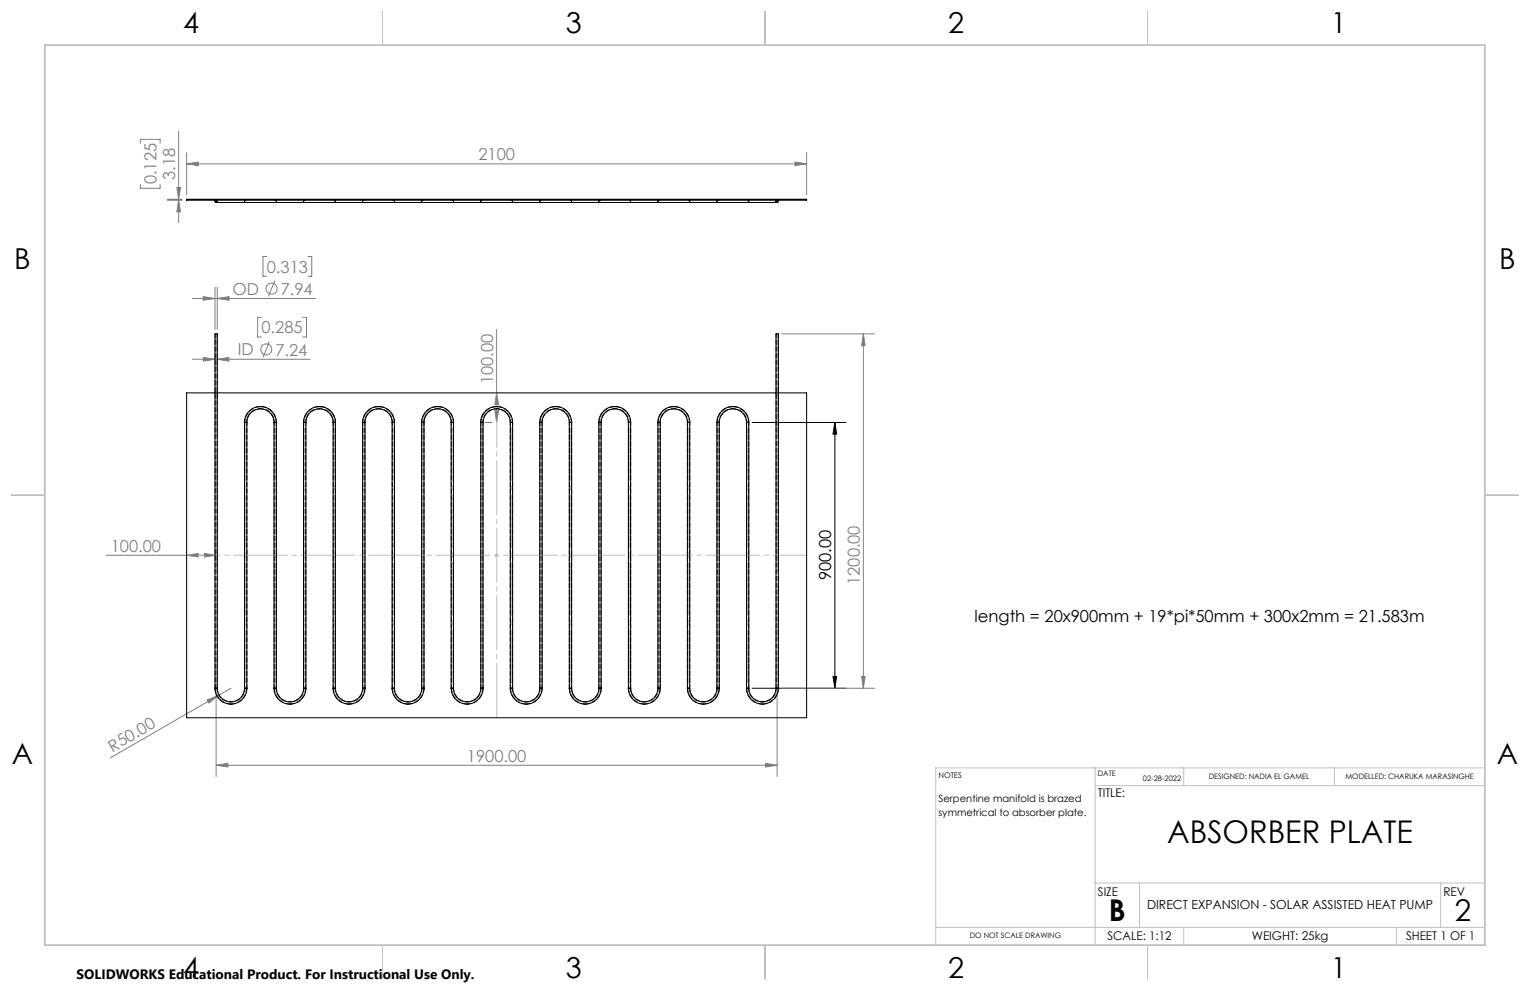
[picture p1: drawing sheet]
<svg xmlns="http://www.w3.org/2000/svg" width="432mm" height="279mm" viewBox="0 0 432 279" stroke-linecap="round" stroke-linejoin="round" font-family="sans-serif">
<g fill="none" stroke="#808080" stroke-width=".28">
<path d="M50.4 37v25.9M39.6 40.4v-1.1h5.6v1.1M39.6 52.1v1h5.6v-1M47.2 56.2h4.2M47.2 56.5h4.2M49.9 52.9h1l-.5 3.3zM50.4 56.5l.5 3.3h-1zM52.7 46.2l3.3-.5v1zM52.7 43.1v11.9M52.7 46.2h174.9M224.4 45.7l3.2 .5-3.2 .5zM227.6 43.1v11.9"/>
<path d="M75.3 72.4h-1.1v5.6h1.1M77.5 79.2l-1.8 4.5M86.9 72.4h1.1v5.6h-1.1M54.3 84.2h34.7M57.4 83.7l3.3 .5-3.3 .5zM60.7 81.1v11.9M61.3 81.1v11.9M61.3 84.2l3.3-.5v1zM73.8 89.6h-1.1v5.5h1.1M76 96.4l-1.7 4.4M85.4 89.6h1.1v5.5h-1.1M140.2 93v26.2"/>
<path d="M220.6 94.2h26.2M243.7 94.2v100M243.7 94.2l.5 3.3h-1zM54.3 101.4h33.3M57.4 100.9l3.3 .5-3.3 .5zM61.3 101.4l3.3-.5v1zM137 119.2h1.9M139.7 115.9h1l-.5 3.3zM140.2 110.9l.5 3.3h-1zM30 156.7h31M52.7 156.7l3.3-.5v1zM57.7 156.2l3.3 .5-3.3 .5z"/>
<path d="M58.5 197.5l3.1-1.2-2.7 2.1zM61 195.5v23.6M61.6 196.3l-30.5 17.6M65.2 194.2l-3.6 2.1M219.3 195.5v23.6M220.6 194.2h26.2M243.2 190.9h1l-.5 3.3zM61 216l3.3-.6v1.1zM61 216h158.3M216 215.4l3.3 .6-3.3 .5z"/>
<circle cx="75.1" cy="98.6" r="1.56"/>
<circle cx="76.7" cy="81.4" r="1.55"/>
</g>
<path d="M212.3 119.2h26.5M235.6 119.2v75M235.6 119.2l.5 3.3h-1zM212.3 194.2h26.5M235.1 190.9h1l-.5 3.3z" fill="none" stroke="#000" stroke-width=".28"/>
<g fill="none" stroke="#c0c0c0" stroke-width=".28" stroke-dasharray="15.2 1.3 1.3 1.3" stroke-dashoffset="10.6" stroke-linecap="butt">
<path d="M69.3 119.2a4.2 4.2 0 0 1 4.2-4.2 4.2 4.2 0 0 1 4.2 4.2M86 119.2a4.2 4.2 0 0 1 4.2-4.2 4.2 4.2 0 0 1 4.1 4.2M102.7 119.2a4.2 4.2 0 0 1 4.1-4.2 4.2 4.2 0 0 1 4.2 4.2M119.3 119.2a4.2 4.2 0 0 1 4.2-4.2 4.2 4.2 0 0 1 4.2 4.2M136 119.2a4.2 4.2 0 0 1 4.2-4.2 4.2 4.2 0 0 1 4.1 4.2M152.7 119.2a4.2 4.2 0 0 1 4.1-4.2 4.2 4.2 0 0 1 4.2 4.2M169.3 119.2a4.2 4.2 0 0 1 4.2-4.2 4.2 4.2 0 0 1 4.2 4.2M186 119.2a4.2 4.2 0 0 1 4.2-4.2 4.2 4.2 0 0 1 4.1 4.2M202.7 119.2a4.2 4.2 0 0 1 4.1-4.2 4.2 4.2 0 0 1 4.2 4.2M61 194.2a4.2 4.2 0 0 0 4.2 4.2 4.2 4.2 0 0 0 4.1-4.2M77.7 194.2a4.2 4.2 0 0 0 4.1 4.2 4.2 4.2 0 0 0 4.2-4.2M94.3 194.2a4.2 4.2 0 0 0 4.2 4.2 4.2 4.2 0 0 0 4.2-4.2"/>
<path d="M111 194.2a4.2 4.2 0 0 0 4.2 4.2 4.2 4.2 0 0 0 4.1-4.2M127.7 194.2a4.2 4.2 0 0 0 4.1 4.2 4.2 4.2 0 0 0 4.2-4.2M144.3 194.2a4.2 4.2 0 0 0 4.2 4.2 4.2 4.2 0 0 0 4.2-4.2M161 194.2a4.2 4.2 0 0 0 4.2 4.2 4.2 4.2 0 0 0 4.1-4.2M177.7 194.2a4.2 4.2 0 0 0 4.1 4.2 4.2 4.2 0 0 0 4.2-4.2M194.3 194.2a4.2 4.2 0 0 0 4.2 4.2 4.2 4.2 0 0 0 4.2-4.2M211 194.2a4.2 4.2 0 0 0 4.2 4.2 4.2 4.2 0 0 0 4.1-4.2"/>
</g>
<g fill="none" stroke="#c0c0c0" stroke-width=".28">
<path d="M108 3.2v9.5M215.9 3.2v9.5M323.8 3.2v9.5M3.1 139.7h9.6M419.1 139.7h9.5M139.7 156.7h1M139.8 156.4l.7 .7M140.2 156.2v1M140.5 156.4l-.7 .7M309.1 216.7v50M334.1 216.7v5M376.6 216.7v5"/>
<path d="M419.1 216.7h-155v50M309.1 221.7h110M309.1 249.2h110M321.6 249.2v12.5M406.6 249.2v12.5M108 266.7v9.6M215.9 266.7v9.6M264.1 261.7h155M323.8 266.7v9.6M334.1 261.7v5M394.1 261.7v5"/>
</g>
<path d="M140.2 110.9v91.6" fill="none" stroke="#c0c0c0" stroke-width=".28" stroke-dasharray="15.2 1.3 1.3 1.3" stroke-dashoffset="-.1"/>
<path d="M52.7 156.7h175" fill="none" stroke="#c0c0c0" stroke-width=".28" stroke-dasharray="15.2 1.3 1.3 1.3" stroke-dashoffset="5.8"/>
<path d="M61 94.2v100M219.3 194.2v-100" fill="none" stroke="#c0c0c0" stroke-width=".28" stroke-dasharray="15.2 1.3 1.3 1.3" stroke-dashoffset="5.2"/>
<g fill="none" stroke="#c0c0c0" stroke-width=".28" stroke-dasharray="15.2 1.3 1.3 1.3" stroke-dashoffset="-1.3">
<path d="M77.7 119.2v75M94.3 119.2v75M111 119.2v75M127.7 119.2v75M144.3 119.2v75M161 119.2v75M177.7 119.2v75M194.3 119.2v75M211 119.2v75M69.3 194.2v-75M86 194.2v-75M102.7 194.2v-75"/>
<path d="M119.3 194.2v-75M136 194.2v-75M152.7 194.2v-75M169.3 194.2v-75M186 194.2v-75M202.7 194.2v-75"/>
</g>
<path d="M12.7 12.7h406.4v254h-406.4z" fill="none" stroke="#c0c0c0" stroke-width=".5"/>
<path d="M235.6 119.2l.5 3.3h-1zM235.1 190.9h1l-.5 3.3z" fill="#000"/>
<g fill="#808080">
<path d="M58.5 197.5l3.1-1.2-2.7 2.1z"/>
<path d="M57.7 156.2l3.3 .5-3.3 .5zM52.7 156.7l3.3-.5v1z"/>
<path d="M243.2 190.9h1l-.5 3.3zM243.7 94.2l.5 3.3h-1zM139.7 115.9h1l-.5 3.3zM140.2 110.9l.5 3.3h-1z"/>
<path d="M61 216l3.3-.6v1.1zM216 215.4l3.3 .6-3.3 .5z"/>
<path d="M52.7 46.2l3.3-.5v1zM224.4 45.7l3.2 .5-3.2 .5z"/>
<path d="M49.9 52.9h1l-.5 3.3zM50.4 56.5l.5 3.3h-1z"/>
<path d="M57.4 83.7l3.3 .5-3.3 .5zM61.3 84.2l3.3-.5v1zM57.4 100.9l3.3 .5-3.3 .5zM61.3 101.4l3.3-.5v1z"/>
</g>
<g fill="none" stroke="#000" stroke-width=".28">
<path d="M52.7 56.2h174.9v.3h-174.9zM61 57.2h8.3M69.3 57.2h8.3M69.3 56.5a.32 .32 0 0 0-.3 .3 .32 .32 0 0 0 .3 .4M77.6 57.2h8.4M77.6 56.5l.4 .3-.4 .4M86 57.2h8.3M86 56.5h-.1a.33 .33 0 0 0-.2 .4 .33 .33 0 0 0 .3 .3M94.3 57.2h8.4M94.3 56.5l.4 .2-.1 .3-.3 .2M102.7 57.2h8.3M102.7 56.5l-.4 .2 .1 .3 .3 .2"/>
<path d="M111 57.2h8.3M111 56.5h.1a.33 .33 0 0 1 .2 .4 .33 .33 0 0 1-.3 .3M119.3 57.2h8.4M119.3 56.5h-.1a.33 .33 0 0 0-.2 .4 .33 .33 0 0 0 .3 .3M127.7 57.2h8.3M127.7 56.5a.32 .32 0 0 1 .3 .3 .32 .32 0 0 1-.3 .4M136 57.2h8.3M136 56.5l-.3 .2v.3l.3 .2M144.3 57.2h8.3M144.3 56.5l.4 .3-.4 .4M152.6 57.2h8.4M152.6 56.5a.32 .32 0 0 0-.3 .3 .32 .32 0 0 0 .3 .4"/>
<path d="M161 57.2h8.3M161 56.5a.32 .32 0 0 1 .3 .3 .32 .32 0 0 1-.3 .4M169.3 57.2h8.4M169.3 56.5l-.3 .2 .1 .3 .2 .2M177.7 57.2h8.3M177.7 56.5l.3 .2-.3 .5M186 57.2h8.3M186 56.5a.32 .32 0 0 0-.3 .3 .32 .32 0 0 0 .3 .4M194.3 57.2h8.4M194.3 56.5a.32 .32 0 0 1 .4 .3 .32 .32 0 0 1-.4 .4M202.7 57.2h8.3M202.7 56.5h-.2a.33 .33 0 0 0-.2 .4 .33 .33 0 0 0 .4 .3"/>
<path d="M211 57.2h8.3M211 56.5h.1a.32 .32 0 0 1 .2 .4 .32 .32 0 0 1-.3 .3M60.7 110.9h-8v91.7h174.9v-91.7h-7.9M61.3 110.9h157.7M69 119.2a4.5 4.5 0 0 1 4.5-4.5 4.5 4.5 0 0 1 4.5 4.5M69 119.2h.7M69 119.2v75M69.7 119.2a3.8 3.8 0 0 1 3.8-3.8 3.8 3.8 0 0 1 3.8 3.8M69.7 119.2v75M77.3 119.2h.7M77.3 119.2v75M78 119.2v75"/>
<path d="M85.7 119.2a4.5 4.5 0 0 1 4.5-4.5 4.5 4.5 0 0 1 4.5 4.5M85.7 119.2h.6M85.7 119.2v75M86.3 119.2a3.8 3.8 0 0 1 3.9-3.8 3.8 3.8 0 0 1 3.8 3.8M86.3 119.2v75M94 119.2h.7M94 119.2v75M94.7 119.2v75M102.3 119.2a4.5 4.5 0 0 1 4.5-4.5 4.5 4.5 0 0 1 4.5 4.5M102.3 119.2h.7M102.3 119.2v75M103 119.2a3.8 3.8 0 0 1 3.8-3.8 3.8 3.8 0 0 1 3.9 3.8"/>
<path d="M103 119.2v75M110.7 119.2h.6M110.7 119.2v75M111.3 119.2v75M119 119.2a4.5 4.5 0 0 1 4.5-4.5 4.5 4.5 0 0 1 4.5 4.5M119 119.2h.7M119 119.2v75M119.7 119.2a3.8 3.8 0 0 1 3.8-3.8 3.8 3.8 0 0 1 3.8 3.8M119.7 119.2v75M127.3 119.2h.7M127.3 119.2v75M128 119.2v75"/>
<path d="M135.7 119.2a4.5 4.5 0 0 1 4.5-4.5 4.5 4.5 0 0 1 4.5 4.5M135.7 119.2h.6M135.7 119.2v75M136.3 119.2a3.8 3.8 0 0 1 3.9-3.8 3.8 3.8 0 0 1 3.8 3.8M136.3 119.2v75M144 119.2h.7M144 119.2v75M144.7 119.2v75M152.3 119.2a4.5 4.5 0 0 1 4.5-4.5 4.5 4.5 0 0 1 4.5 4.5M152.3 119.2h.7M152.3 119.2v75M153 119.2a3.8 3.8 0 0 1 3.8-3.8 3.8 3.8 0 0 1 3.9 3.8"/>
<path d="M153 119.2v75M160.7 119.2h.6M160.7 119.2v75M161.3 119.2v75M169 119.2a4.5 4.5 0 0 1 4.5-4.5 4.5 4.5 0 0 1 4.5 4.5M169 119.2h.7M169 119.2v75M169.7 119.2a3.8 3.8 0 0 1 3.8-3.8 3.8 3.8 0 0 1 3.8 3.8M169.7 119.2v75M177.3 119.2h.7M177.3 119.2v75M178 119.2v75"/>
<path d="M185.7 119.2a4.5 4.5 0 0 1 4.5-4.5 4.5 4.5 0 0 1 4.5 4.5M185.7 119.2h.6M185.7 119.2v75M186.3 119.2a3.8 3.8 0 0 1 3.9-3.8 3.8 3.8 0 0 1 3.8 3.8M186.3 119.2v75M194 119.2h.7M194 119.2v75M194.7 119.2v75M202.3 119.2a4.5 4.5 0 0 1 4.5-4.5 4.5 4.5 0 0 1 4.5 4.5M202.3 119.2h.7M202.3 119.2v75M203 119.2a3.8 3.8 0 0 1 3.8-3.8 3.8 3.8 0 0 1 3.9 3.8"/>
<path d="M203 119.2v75M210.7 119.2h.6M210.7 119.2v75M211.3 119.2v75M60.7 194.2a4.5 4.5 0 0 0 4.5 4.5 4.5 4.5 0 0 0 4.5-4.5M60.7 194.2v-100h.6v100M60.7 194.2h.6M61.3 194.2a3.8 3.8 0 0 0 3.9 3.8 3.8 3.8 0 0 0 3.8-3.8M69 194.2h.7M77.3 194.2a4.5 4.5 0 0 0 4.5 4.5 4.5 4.5 0 0 0 4.5-4.5M77.3 194.2h.7M78 194.2a3.8 3.8 0 0 0 3.8 3.8 3.8 3.8 0 0 0 3.9-3.8"/>
<path d="M85.7 194.2h.6M94 194.2a4.5 4.5 0 0 0 4.5 4.5 4.5 4.5 0 0 0 4.5-4.5M94 194.2h.7M94.7 194.2a3.8 3.8 0 0 0 3.8 3.8 3.8 3.8 0 0 0 3.8-3.8M102.3 194.2h.7M110.7 194.2a4.5 4.5 0 0 0 4.5 4.5 4.5 4.5 0 0 0 4.5-4.5M110.7 194.2h.6M111.3 194.2a3.8 3.8 0 0 0 3.9 3.8 3.8 3.8 0 0 0 3.8-3.8M119 194.2h.7M127.3 194.2a4.5 4.5 0 0 0 4.5 4.5 4.5 4.5 0 0 0 4.5-4.5M127.3 194.2h.7M128 194.2a3.8 3.8 0 0 0 3.8 3.8 3.8 3.8 0 0 0 3.9-3.8"/>
<path d="M135.7 194.2h.6M144 194.2a4.5 4.5 0 0 0 4.5 4.5 4.5 4.5 0 0 0 4.5-4.5M144 194.2h.7M144.7 194.2a3.8 3.8 0 0 0 3.8 3.8 3.8 3.8 0 0 0 3.8-3.8M152.3 194.2h.7M160.7 194.2a4.5 4.5 0 0 0 4.5 4.5 4.5 4.5 0 0 0 4.5-4.5M160.7 194.2h.6M161.3 194.2a3.8 3.8 0 0 0 3.9 3.8 3.8 3.8 0 0 0 3.8-3.8M169 194.2h.7M177.3 194.2a4.5 4.5 0 0 0 4.5 4.5 4.5 4.5 0 0 0 4.5-4.5M177.3 194.2h.7M178 194.2a3.8 3.8 0 0 0 3.8 3.8 3.8 3.8 0 0 0 3.9-3.8"/>
<path d="M185.7 194.2h.6M194 194.2a4.5 4.5 0 0 0 4.5 4.5 4.5 4.5 0 0 0 4.5-4.5M194 194.2h.7M194.7 194.2a3.8 3.8 0 0 0 3.8 3.8 3.8 3.8 0 0 0 3.8-3.8M202.3 194.2h.7M210.7 194.2a4.5 4.5 0 0 0 4.5 4.5 4.5 4.5 0 0 0 4.5-4.5M210.7 194.2h.6M211.3 194.2a3.8 3.8 0 0 0 3.9 3.8 3.8 3.8 0 0 0 3.8-3.8M219 194.2v-100h.7v100M219 194.2h.7"/>
<circle cx="61" cy="56.8" r=".33"/>
<circle cx="61" cy="56.8" r=".31"/>
<circle cx="219.3" cy="56.8" r=".33"/>
<circle cx="219.3" cy="56.8" r=".3"/>
</g>
<g fill="none" stroke="#000" stroke-width=".28" stroke-dasharray="1.3 .6" stroke-dashoffset=".3">
<path d="M60.7 110.9h.6M69 119.2h.7M69 119.2v75M77.4 119.2v75M78 119.2a4.5 4.5 0 0 0-4.5-4.5 4.5 4.5 0 0 0-4.5 4.5M78 119.2h-.6M85.7 119.2h.6M85.7 119.2v75M94 119.2v75M94.6 119.2a4.5 4.5 0 0 0-4.4-4.5 4.5 4.5 0 0 0-4.5 4.5M94.7 119.2h-.7M102.4 119.2h.6"/>
<path d="M102.4 119.2v75M110.7 119.2v75M111.3 119.2a4.5 4.5 0 0 0-4.5-4.5 4.5 4.5 0 0 0-4.4 4.5M111.3 119.2h-.6M119 119.2h.7M119 119.2v75M127.4 119.2v75M128 119.2a4.5 4.5 0 0 0-4.5-4.5 4.5 4.5 0 0 0-4.5 4.5M128 119.2h-.6M135.7 119.2h.6M135.7 119.2v75M144 119.2v75"/>
<path d="M144.6 119.2a4.5 4.5 0 0 0-4.4-4.5 4.5 4.5 0 0 0-4.5 4.5M144.7 119.2h-.7M152.4 119.2h.6M152.4 119.2v75M160.7 119.2v75M161.3 119.2a4.5 4.5 0 0 0-4.5-4.5 4.5 4.5 0 0 0-4.4 4.5M161.3 119.2h-.6M169 119.2h.7M169 119.2v75M177.4 119.2v75M178 119.2a4.5 4.5 0 0 0-4.5-4.5 4.5 4.5 0 0 0-4.5 4.5M178 119.2h-.6"/>
<path d="M185.7 119.2h.6M185.7 119.2v75M194 119.2v75M194.6 119.2a4.5 4.5 0 0 0-4.4-4.5 4.5 4.5 0 0 0-4.5 4.5M194.7 119.2h-.7M202.4 119.2h.6M202.4 119.2v75M210.7 119.2v75M211.3 119.2a4.5 4.5 0 0 0-4.5-4.5 4.5 4.5 0 0 0-4.4 4.5M211.3 119.2h-.6M219 110.9h.7M61.3 194.2h-.6"/>
<path d="M69 194.2h.7M69 194.2a3.9 3.9 0 0 1-3.8 3.9 3.9 3.9 0 0 1-3.9-3.9M69.6 194.2v-75M78 194.2v-75M78 194.2h-.6M85.7 194.2h.6M85.7 194.2a3.9 3.9 0 0 1-3.9 3.9 3.9 3.9 0 0 1-3.8-3.9M86.3 194.2v-75M94.6 194.2v-75M94.7 194.2h-.7M102.4 194.2h.6M102.4 194.2a3.9 3.9 0 0 1-3.9 3.9 3.9 3.9 0 0 1-3.9-3.9"/>
<path d="M103 194.2v-75M111.3 194.2v-75M111.3 194.2h-.6M119 194.2h.7M119 194.2a3.9 3.9 0 0 1-3.8 3.9 3.9 3.9 0 0 1-3.9-3.9M119.6 194.2v-75M128 194.2v-75M128 194.2h-.6M135.7 194.2h.6M135.7 194.2a3.9 3.9 0 0 1-3.9 3.9 3.9 3.9 0 0 1-3.8-3.9M136.3 194.2v-75M144.6 194.2v-75"/>
<path d="M144.7 194.2h-.7M152.4 194.2h.6M152.4 194.2a3.9 3.9 0 0 1-3.9 3.9 3.9 3.9 0 0 1-3.9-3.9M153 194.2v-75M161.3 194.2v-75M161.3 194.2h-.6M169 194.2h.7M169 194.2a3.9 3.9 0 0 1-3.8 3.9 3.9 3.9 0 0 1-3.9-3.9M169.6 194.2v-75M178 194.2v-75M178 194.2h-.6M185.7 194.2h.6"/>
<path d="M185.7 194.2a3.9 3.9 0 0 1-3.9 3.9 3.9 3.9 0 0 1-3.8-3.9M186.3 194.2v-75M194.6 194.2v-75M194.7 194.2h-.7M202.4 194.2h.6M202.4 194.2a3.9 3.9 0 0 1-3.9 3.9 3.9 3.9 0 0 1-3.9-3.9M203 194.2v-75M211.3 194.2v-75M211.3 194.2h-.6M219 194.2h.7M219 194.2a3.9 3.9 0 0 1-3.8 3.9 3.9 3.9 0 0 1-3.9-3.9"/>
</g>
<g fill="none" stroke="#000" stroke-width=".28" stroke-dasharray="1.3 .6" stroke-dashoffset=".6">
<path d="M69.6 119.2h-.6h.6M78 119.2h-.6h.6M86.3 119.2h-.6h.6M94.6 119.2h-.6h.6M103 119.2h-.6h.6M111.3 119.2h-.6h.6M119.6 119.2h-.6h.6M128 119.2h-.6h.6M136.3 119.2h-.6h.6M144.6 119.2h-.6h.6M153 119.2h-.6h.6M161.3 119.2h-.6h.6"/>
<path d="M169.6 119.2h-.6h.6M178 119.2h-.6h.6M186.3 119.2h-.6h.6M194.6 119.2h-.6h.6M203 119.2h-.6h.6M211.3 119.2h-.6h.6M60.7 194.2h.6h-.6M69 194.2h.6h-.6M77.4 194.2h.6h-.6M85.7 194.2h.6h-.6M94 194.2h.6h-.6M102.4 194.2h.6h-.6"/>
<path d="M110.7 194.2h.6h-.6M119 194.2h.6h-.6M127.4 194.2h.6h-.6M135.7 194.2h.6h-.6M144 194.2h.6h-.6M152.4 194.2h.6h-.6M160.7 194.2h.6h-.6M169 194.2h.6h-.6M177.4 194.2h.6h-.6M185.7 194.2h.6h-.6M194 194.2h.6h-.6M202.4 194.2h.6h-.6"/>
<path d="M210.7 194.2h.6h-.6M219 194.2h.6h-.6"/>
</g>
<g fill="none" stroke="#000" stroke-width=".28" stroke-dasharray="1.3 .6">
<path d="M60.7 194.2a4.5 4.5 0 0 0 4.5 4.5M65.2 198.7a4.5 4.5 0 0 0 4.4-4.5M77.4 194.2a4.5 4.5 0 0 0 4.4 4.5M81.8 198.7a4.5 4.5 0 0 0 4.5-4.5M94 194.2a4.5 4.5 0 0 0 4.5 4.5M98.5 198.7a4.5 4.5 0 0 0 4.5-4.5M110.7 194.2a4.5 4.5 0 0 0 4.5 4.5M115.2 198.7a4.5 4.5 0 0 0 4.4-4.5M127.4 194.2a4.5 4.5 0 0 0 4.4 4.5M131.8 198.7a4.5 4.5 0 0 0 4.5-4.5M144 194.2a4.5 4.5 0 0 0 4.5 4.5M148.5 198.7a4.5 4.5 0 0 0 4.5-4.5"/>
<path d="M160.7 194.2a4.5 4.5 0 0 0 4.5 4.5M165.2 198.7a4.5 4.5 0 0 0 4.4-4.5M177.4 194.2a4.5 4.5 0 0 0 4.4 4.5M181.8 198.7a4.5 4.5 0 0 0 4.5-4.5M194 194.2a4.5 4.5 0 0 0 4.5 4.5M198.5 198.7a4.5 4.5 0 0 0 4.5-4.5M210.7 194.2a4.5 4.5 0 0 0 4.5 4.5M215.2 198.7a4.5 4.5 0 0 0 4.4-4.5"/>
</g>
<path d="M60.7 94.2v100M219 94.2v100M61.3 194.2v-100M219.6 194.2v-100" fill="none" stroke="#000" stroke-width=".28" stroke-dasharray="1.3 .6" stroke-dashoffset=".2"/>
<g fill="none" stroke="#000" stroke-width=".28" stroke-dasharray="1.3 .6" stroke-dashoffset=".5">
<path d="M69.6 119.2a3.9 3.9 0 0 1 3.9-3.9M73.5 115.3a3.9 3.9 0 0 1 3.9 3.9M86.3 119.2a3.9 3.9 0 0 1 3.9-3.9M90.2 115.3a3.9 3.9 0 0 1 3.8 3.9M103 119.2a3.9 3.9 0 0 1 3.8-3.9M106.8 115.3a3.9 3.9 0 0 1 3.9 3.9M119.6 119.2a3.9 3.9 0 0 1 3.9-3.9M123.5 115.3a3.9 3.9 0 0 1 3.9 3.9M136.3 119.2a3.9 3.9 0 0 1 3.9-3.9M140.2 115.3a3.9 3.9 0 0 1 3.8 3.9M153 119.2a3.9 3.9 0 0 1 3.8-3.9M156.8 115.3a3.9 3.9 0 0 1 3.9 3.9"/>
<path d="M169.6 119.2a3.9 3.9 0 0 1 3.9-3.9M173.5 115.3a3.9 3.9 0 0 1 3.9 3.9M186.3 119.2a3.9 3.9 0 0 1 3.9-3.9M190.2 115.3a3.9 3.9 0 0 1 3.8 3.9M203 119.2a3.9 3.9 0 0 1 3.8-3.9M206.8 115.3a3.9 3.9 0 0 1 3.9 3.9"/>
</g>
<text font-size="8.8" x="329.4" y="238">ABSORBER PLATE</text>
<g font-size="8.5">
<text x="313" y="259.9">B</text>
<text x="410.5" y="259.9">2</text>
</g>
<g font-size="8.1">
<text x="51.7" y="9.3">4</text>
<text x="159.7" y="9.3">3</text>
<text x="267.6" y="9.3">2</text>
<text x="375.6" y="9.3">1</text>
<text x="4" y="76">B</text>
<text x="423.1" y="76">B</text>
<text x="3.3" y="215.7">A</text>
<text x="422.4" y="215.7">A</text>
<text x="51.7" y="276">4</text>
<text x="159.7" y="276">3</text>
<text x="267.6" y="276">2</text>
<text x="375.6" y="276">1</text>
</g>
<g font-size="4.7" fill="#808080">
<text x="135" y="45.2">2100</text>
<text x="44.2" y="52" transform="rotate(-90 44.2 52)">0.125</text>
<text x="49.4" y="50.7" transform="rotate(-90 49.4 50.7)">3.18</text>
<text x="75.3" y="76.9">0.313</text>
<text x="65.6" y="83.1">OD</text>
<text x="79.2" y="83.2">7.94</text>
<text x="73.8" y="94.1">0.285</text>
<text x="67.1" y="100.3">ID</text>
<text x="77.7" y="100.4">7.24</text>
<text x="139.2" y="108.5" transform="rotate(-90 139.2 108.5)">100.00</text>
<text x="31.3" y="155.7">100.00</text>
<text x="242.7" y="165.1" transform="rotate(-90 242.7 165.1)">1200.00</text>
<text x="31.7" y="212.4" transform="rotate(-30 31.7 212.4)">R50.00</text>
<text x="131.8" y="214.9">1900.00</text>
</g>
<g font-size="4.7">
<text x="234.6" y="163.8" transform="rotate(-90 234.6 163.8)">900.00</text>
<text x="275" y="175.6">length = 20x900mm + 19*pi*50mm + 300x2mm = 21.583m</text>
</g>
<text font-size="3.8" x="21.6" y="276.3">SOLIDWORKS Educational Product. For Instructional Use Only.</text>
<text font-size="3.5" x="323.7" y="256.4">DIRECT EXPANSION - SOLAR ASSISTED HEAT PUMP</text>
<g font-size="3.4">
<text x="309.8" y="224.9">TITLE:</text>
<text x="309.8" y="252.8">SIZE</text>
<text x="407.4" y="252.8">REV</text>
<text x="312.6" y="265.2">SCALE: 1:12</text>
<text x="353.3" y="265.2">WEIGHT: 25kg</text>
<text x="396.8" y="265.2">SHEET 1 OF 1</text>
</g>
<g font-size="2.8">
<text x="264.9" y="226.3">Serpentine manifold is brazed</text>
<text x="264.9" y="230.2">symmetrical to absorber plate.</text>
</g>
<text font-size="2.2" x="264.9" y="219.6">NOTES</text>
<g font-size="2.1">
<text x="309.8" y="219.1">DATE</text>
<text x="322.6" y="220.5">02-28-2022</text>
<text x="341.2" y="219.8">DESIGNED: NADIA EL GAMEL</text>
<text x="379.7" y="219.8">MODELLED: CHARUKA MARASINGHE</text>
<text x="273.7" y="264.8">DO NOT SCALE DRAWING</text>
</g>
</svg>
